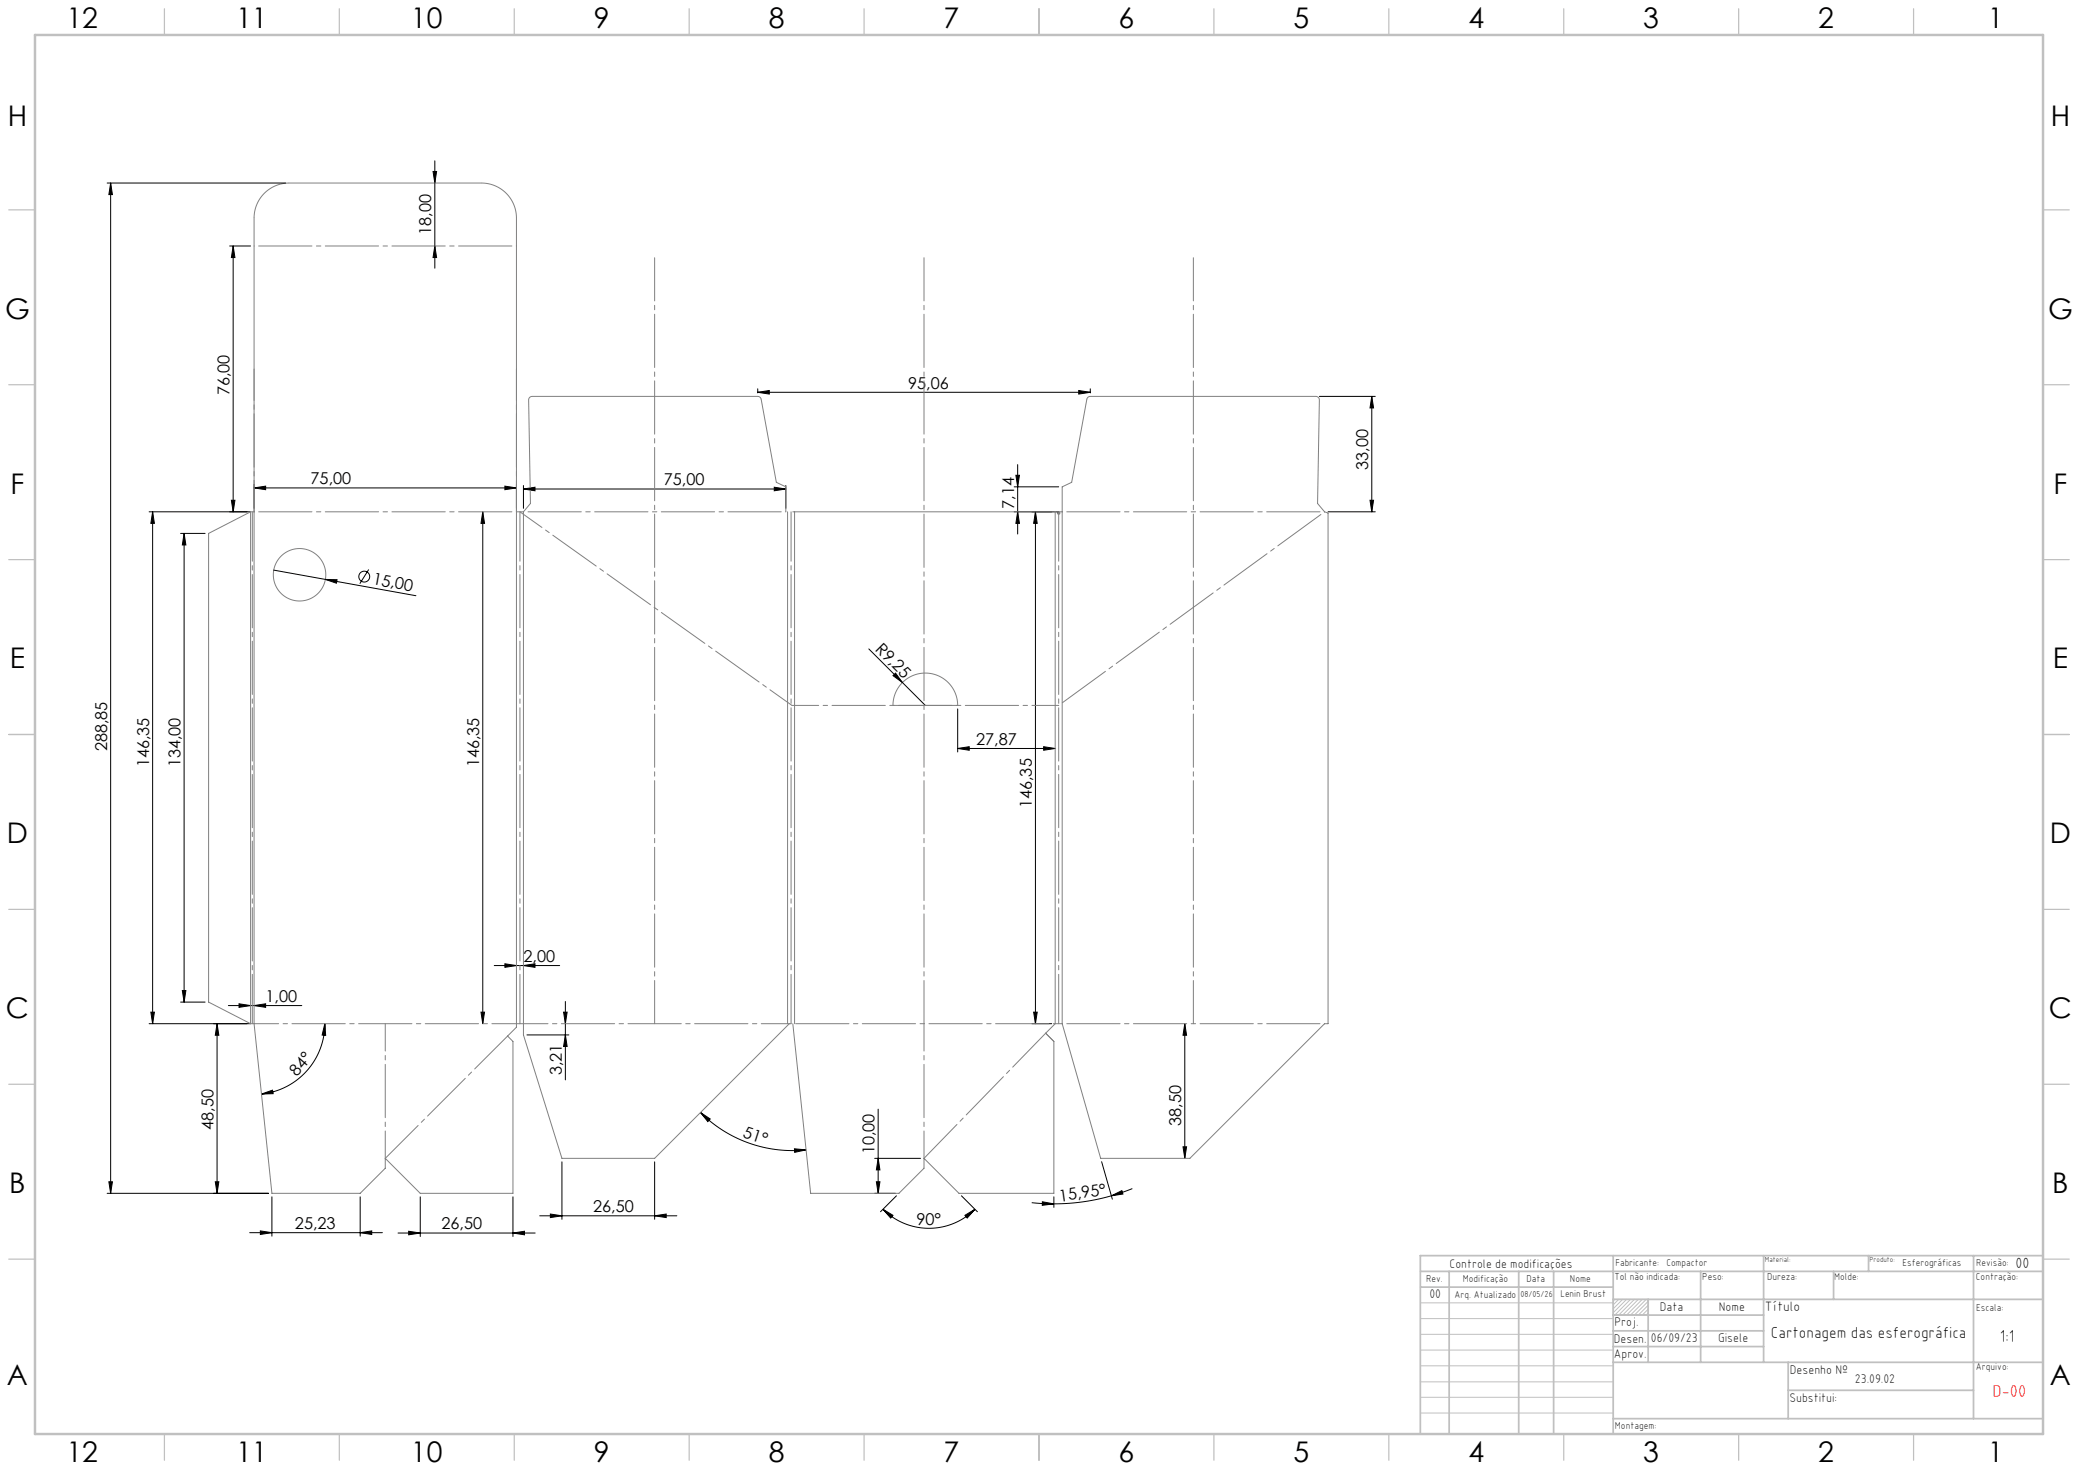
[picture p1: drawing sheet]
<svg xmlns="http://www.w3.org/2000/svg" width="594mm" height="420mm" viewBox="0 0 594 420" stroke-linecap="round" stroke-linejoin="round" font-family="sans-serif">
<g fill="none" stroke="#000" stroke-width=".29">
<path d="M30.6 52.3h51M31.6 52.3v288.9M31.6 52.3l.5 3.3h-1zM123.8 49h1l-.5 3.3zM124.3 46v30.7M65.6 70.3h6M66.6 70.3v76M66.6 70.3l.6 3.3h-1.1zM124.3 70.3l.5 3.3h-1zM216.6 112.2l3.3-.5v1zM216.6 111.2v1.1M216.6 112.2h95.1"/>
<path d="M308.4 111.7l3.3 .5-3.3 .5zM311.7 111.2v1.1M377.1 113.3h16M392.1 113.3l.5 3.3h-1zM392.1 113.3v33M72.6 139.5l3.3-.5v1zM72.6 138.5v6.8M72.6 139.5h75M144.3 139l3.3 .5-3.3 .5zM147.6 138.5v6.8M149.6 139.8l3.3-.5v1zM149.6 138.8v6.5"/>
<path d="M149.6 139.8h75M221.3 139.3l3.3 .5-3.3 .5zM224.6 138.8v6.5M289.9 139.2h12.7M290.4 135.9h1l-.5 3.3zM290.9 132.8v19.9M42.6 146.3h29M43.6 146.3l.5 3.3h-1zM43.6 146.3v146.4M51.6 152.5h7M52.6 152.5l.5 3.3h-1zM52.6 152.5v134"/>
<path d="M66.1 143h1.1l-.6 3.3zM138 146.3l.5 3.3h-1zM138 146.3v146.4M289.9 146.3h12.7M290.9 146.3l.5 3.3h-1zM296 146.3l.5 3.3h-1zM296 146.3v146.4M379.6 146.3h13.5M391.6 143h1l-.5 3.3zM78.2 163l14.8 2.7M93 165.7h3.3l-.1 1zM93 165.7l25.9 4.6"/>
<path d="M105.4 162.8l-2.5 4.1M248.3 185.5l16.2 16.2M255.3 193.2l.7-.8 2 2.7zM273.8 214l3.3-.5v1zM273.8 202.7v12.3M273.8 214h27.8M298.3 213.5l3.3 .5-3.3 .5zM141.3 276.1h18.7M144.3 275.6l3.3 .5-3.3 .5zM149.6 276.1l3.3-.5v1zM42.6 292.7h29M43.1 289.4h1l-.5 3.3z"/>
<path d="M51.6 286.5h7M52.1 283.2h1l-.5 3.3zM62 292.7v48.5M62 292.7l.6 3.3h-1.1zM65.3 287.5h21M68.3 287l3.3 .5-3.3 .5zM72.6 287.5l3.3-.5v1zM92.9 292.7l.2 3.3-1-.1zM92.9 292.7a20.2 20.2 0 0 1-18.2 20.1M137.5 289.4h1l-.5 3.3zM150.6 295.9h12M161.1 289.4h1l-.5 3.3z"/>
<path d="M161.6 286.3v22.4M161.6 295.9l.5 3.3h-1zM295 292.7h5.6M295.5 289.4h1l-.5 3.3zM338.7 292.7v38.5M338.7 292.7l.5 3.3h-1zM74.7 312.8l3.2-1.1 .2 1zM200.2 318.1l2.8 1.8-.7 .8zM200.2 318.1a37.2 37.2 0 0 0 30.2 10.7M251 317.1v24.1M31.1 337.9h1l-.5 3.3zM61.5 337.9h1.1l-.6 3.3z"/>
<path d="M160.6 332.2v16.4M187.1 332.2v16.4M227.1 328.5l3.3 .3-3.2 .7zM250 331.2h13.1M250.5 337.9h1l-.5 3.3zM251 331.2l.5 3.3h-1zM314.9 332.1l3.1 10.8M323.7 339.8l-6 2.1M338.2 327.9h1l-.5 3.3zM30.6 341.2h46.1M71.4 352.4h37.9M74.4 351.9l3.3 .5-3.3 .5z"/>
<path d="M77.7 342.2v11.2M103 352.4l3.3-.5v1zM103 342.2v11.2M113.8 352.5h39.2M116.8 352l3.3 .5-3.3 .5zM120.1 342.2v11.3M146.6 352.5l3.3-.5v1zM146.6 342.2v11.3M154.3 347.6h39.2M157.3 347.1l3.3 .5-3.3 .5zM187.1 347.6l3.3-.5v1zM250 341.2h6"/>
<path d="M252.4 345.7l2.9 1.8-.7 .8zM252.4 345.7a18.6 18.6 0 0 0 26.3 0M256.2 341.9l-4.5 4.5M274.8 341.9l4.6 4.5M275.8 347.5l2.9-1.8-2.2 2.6zM294.9 343.9l6.4 .3M298 343.6l3.3 .6-3.4 .4zM301.3 342.2v3M317.7 341.9l3-1.5 .3 1zM317.7 341.9l-4.3 1.1-4.4 .7-7.7 .5M584 360.2v11.3"/>
<circle cx="104.1" cy="164.9" r="1.56"/>
</g>
<g fill="none" stroke="#808080" stroke-width=".29">
<path d="M75.7 55.1a10 10 0 0 1 6.9-2.8h55a10 10 0 0 1 10 10v231.4l-2.5 2.5 1.5 1.6v43.4h-26.5l-10-10v2.8l-7.1 7.2h-25.3l-5.1-48.5v-230.4a10 10 0 0 1 3.1-7.2zM311 113.6l.7-.3h64.4l.7 .3 .3 .6-.5 29.8 2 2.3 1 .4v146h-1l-38.5 38.5h-25.5l-11-38.5v-153.5l2.7-1.3 4.4-23.7zM59.6 152.5l12-6.2v146.4l-12-6.2zM224.6 146.3v-7.1l-2.7-1.3-4.3-23.7-.6-.8-64.9-.1-.5 .2-.4 .4 .4 30.1-2 2.3v149.6l11 35.3h26.5l38.5-38.5M225.1 146.3v146.4M226.6 146.3h75v146.4l-2.7 2.7 2.4 2.4v43.4h-27.2l-10-10v2.8l-7.1 7.2h-25.3l-5.1-48.5M227.1 146.3v146.4M302.1 146.7h1M302.3 146.3l.7 .7M302.6 146.2v1M303 146.3l-.7 .7M258 195.1a9.2 9.2 0 0 1 10.1-1.9 9.2 9.2 0 0 1 5.7 8.5h-18.5a9.2 9.2 0 0 1 2.7-6.6z"/>
<circle cx="85.6" cy="164.3" r="7.5"/>
</g>
<g fill="none" stroke="#c0c0c0" stroke-width=".29">
<path d="M406.1 377h55M406.1 372.5h55M461.1 376v-4.5h10v4.5M461.6 371.5l-.5 .5M462.7 371.5l-1.6 1.6M463.8 371.5l-2.7 2.7M465 371.5l-3.9 3.8M466.1 371.5l-4.5 4.5M467.2 371.5l-4.5 4.5M468.3 371.5l-4.5 4.5M469.4 371.5l-4.5 4.5M470.6 371.5l-4.5 4.5"/>
<path d="M471.1 372.1l-3.9 3.9M471.1 373.2l-2.8 2.8M471.1 374.3l-1.7 1.7M471.1 375.4l-.5 .6M406 395.1h55.1M406.1 390.5h55M406.1 386h55M406.1 381.5h55M406.1 399.5h55M406.1 404h55"/>
</g>
<g fill="none" stroke="#c0c0c0" stroke-width=".35">
<path d="M47 2.5v7.5M97 2.5v7.5M147 2.5v7.5M197 2.5v7.5M247 2.5v7.5M297 2.5v7.5M347 2.5v7.5M397 2.5v7.5M447 2.5v7.5M497 2.5v7.5M547 2.5v7.5M2.5 60h7.5"/>
<path d="M584 60h7.5M2.5 110h7.5M584 110h7.5M2.5 160h7.5M584 160h7.5M2.5 210h7.5M584 210h7.5M2.5 260h7.5M584 260h7.5M2.5 310h7.5M584 310h7.5M2.5 360h7.5"/>
<path d="M584 360h7.5M47 410v7.5M97 410v7.5M147 410v7.5M197 410v7.5M247 410v7.5M297 410v7.5M347 410v7.5M397 410v7.5M447 410v7.5M497 410v7.5M547 410v7.5"/>
</g>
<g fill="none" stroke="#c0c0c0" stroke-width=".5">
<path d="M461.1 359v51M504.1 359v30.5M534.1 359v4.5M564 359.1h.1M564.2 359l-.1 46.6M584 359h-178v51h8.2v-46.5M406.1 363.5h177.9M406.1 368h55M434.1 363.5v46.5M444.1 363.5v46.5M461.1 376h43M461.1 371.5h122.9"/>
<path d="M471.1 371.5v18M486.1 363.5v26M524.1 363.5v8M461.1 389.5h122.9M461.1 380.5h43M461.1 385h43M511.2 389.5v16.1M511.2 397.5h52.9M461.1 405.6h122.9"/>
</g>
<path d="M10 10h574v400h-574z" fill="none" stroke="#c0c0c0" stroke-width=".7"/>
<path d="M72.1 146.3v146.4M226.1 146.3v146.4M148.6 292.7v-146.4M302.6 292.7v-146.4" fill="none" stroke="#808080" stroke-width=".29" stroke-dasharray="15.2 1.3 1.3 1.3" stroke-dashoffset="1.1"/>
<path d="M147.6 105.5v40.8M72.6 146.3v-40.8" fill="none" stroke="#808080" stroke-width=".29" stroke-dasharray="15.2 1.3 1.3 1.3" stroke-dashoffset="6.3"/>
<path d="M71.6 146.3h1M149.6 146.3h-2M301.6 146.3h2M298.9 295.4l2.4 2.4M301.6 292.7h2" fill="none" stroke="#808080" stroke-width=".29" stroke-dasharray="15.2 1.3 1.3 1.3"/>
<path d="M264.1 73.7v219M341.1 73.7v219M187.1 292.7v-219" fill="none" stroke="#808080" stroke-width=".29" stroke-dasharray="15.2 1.3 1.3 1.3" stroke-dashoffset="2.9"/>
<path d="M110.1 331.2l35-35" fill="none" stroke="#808080" stroke-width=".29" stroke-dasharray="15.2 1.3 1.3 1.3" stroke-dashoffset="1.9"/>
<path d="M72.6 70.3h75M147.6 146.3h-75M149.6 146.3h75M303.6 146.3h75M302.6 201.7l76-55.4M378.6 292.7h-75" fill="none" stroke="#808080" stroke-width=".29" stroke-dasharray="15.2 1.3 1.3 1.3" stroke-dashoffset="-1.3"/>
<path d="M264.1 331.2l34.8-35.8" fill="none" stroke="#808080" stroke-width=".29" stroke-dasharray="15.2 1.3 1.3 1.3" stroke-dashoffset="1.7"/>
<path d="M110.1 331.2v-38.5M264.1 331.2v-38.5" fill="none" stroke="#808080" stroke-width=".29" stroke-dasharray="15.2 1.3 1.3 1.3" stroke-dashoffset="7.4"/>
<path d="M71.6 292.7h77M148.6 292.7h77" fill="none" stroke="#808080" stroke-width=".29" stroke-dasharray="15.2 1.3 1.3 1.3" stroke-dashoffset="7.2"/>
<path d="M225.6 292.7h76" fill="none" stroke="#808080" stroke-width=".29" stroke-dasharray="15.2 1.3 1.3 1.3" stroke-dashoffset="-1.8"/>
<path d="M226.4 201.7h76.2" fill="none" stroke="#808080" stroke-width=".29" stroke-dasharray="15.2 1.3 1.3 1.3" stroke-dashoffset="7.6"/>
<path d="M226.4 201.7l-77.8-55.4" fill="none" stroke="#808080" stroke-width=".29" stroke-dasharray="15.2 1.3 1.3 1.3" stroke-dashoffset="7.5"/>
<g fill="#000">
<path d="M93 165.7h3.3l-.1 1zM255.3 193.2l.7-.8 2 2.7z"/>
<path d="M66.6 70.3l.6 3.3h-1.1zM66.1 143h1.1l-.6 3.3z"/>
<path d="M144.3 139l3.3 .5-3.3 .5zM72.6 139.5l3.3-.5v1z"/>
<path d="M149.6 139.8l3.3-.5v1zM221.3 139.3l3.3 .5-3.3 .5z"/>
<path d="M43.6 146.3l.5 3.3h-1zM43.1 289.4h1l-.5 3.3z"/>
<path d="M290.9 146.3l.5 3.3h-1zM290.4 135.9h1l-.5 3.3z"/>
<path d="M296 146.3l.5 3.3h-1zM295.5 289.4h1l-.5 3.3z"/>
<path d="M273.8 214l3.3-.5v1zM298.3 213.5l3.3 .5-3.3 .5z"/>
<path d="M149.6 276.1l3.3-.5v1zM144.3 275.6l3.3 .5-3.3 .5z"/>
<path d="M52.1 283.2h1l-.5 3.3zM52.6 152.5l.5 3.3h-1zM124.3 70.3l.5 3.3h-1zM123.8 49h1l-.5 3.3z"/>
<path d="M62 292.7l.6 3.3h-1.1zM61.5 337.9h1.1l-.6 3.3zM31.6 52.3l.5 3.3h-1zM31.1 337.9h1l-.5 3.3zM138 146.3l.5 3.3h-1zM137.5 289.4h1l-.5 3.3zM338.7 292.7l.5 3.3h-1zM338.2 327.9h1l-.5 3.3zM392.1 113.3l.5 3.3h-1zM391.6 143h1l-.5 3.3zM251 331.2l.5 3.3h-1zM250.5 337.9h1l-.5 3.3zM161.1 289.4h1l-.5 3.3zM161.6 295.9l.5 3.3h-1z"/>
<path d="M74.7 312.8l3.2-1.1 .2 1zM92.9 292.7l.2 3.3-1-.1z"/>
<path d="M200.2 318.1l2.8 1.8-.7 .8zM227.1 328.5l3.3 .3-3.2 .7z"/>
<path d="M74.4 351.9l3.3 .5-3.3 .5zM103 352.4l3.3-.5v1z"/>
<path d="M116.8 352l3.3 .5-3.3 .5zM146.6 352.5l3.3-.5v1zM216.6 112.2l3.3-.5v1zM308.4 111.7l3.3 .5-3.3 .5z"/>
<path d="M157.3 347.1l3.3 .5-3.3 .5zM187.1 347.6l3.3-.5v1zM68.3 287l3.3 .5-3.3 .5zM72.6 287.5l3.3-.5v1z"/>
<path d="M252.4 345.7l2.9 1.8-.7 .8zM275.8 347.5l2.9-1.8-2.2 2.6z"/>
<path d="M298 343.6l3.3 .6-3.4 .4zM317.7 341.9l3-1.5 .3 1z"/>
</g>
<g font-size="8.1">
<text x="19" y="8">12</text>
<text x="67.5" y="8">11</text>
<text x="117.5" y="8">10</text>
<text x="169.7" y="8">9</text>
<text x="219.7" y="8">8</text>
<text x="269.7" y="8">7</text>
<text x="319.7" y="8">6</text>
<text x="369.7" y="8">5</text>
<text x="419.7" y="8">4</text>
<text x="469.7" y="8">3</text>
<text x="519.7" y="8">2</text>
<text x="568.2" y="8">1</text>
<text x="2.2" y="36.1">H</text>
<text x="586.2" y="36.1">H</text>
<text x="1.4" y="91.1">G</text>
<text x="585.4" y="91.1">G</text>
<text x="3" y="141.1">F</text>
<text x="587" y="141.1">F</text>
<text x="2.8" y="191.1">E</text>
<text x="586.8" y="191.1">E</text>
<text x="2" y="241.1">D</text>
<text x="586" y="241.1">D</text>
<text x="1.7" y="291.1">C</text>
<text x="585.7" y="291.1">C</text>
<text x="2.7" y="341.1">B</text>
<text x="586.7" y="341.1">B</text>
<text x="2" y="396.1">A</text>
<text x="586" y="396.1">A</text>
<text x="19" y="418">12</text>
<text x="67.5" y="418">11</text>
<text x="117.5" y="418">10</text>
<text x="169.7" y="418">9</text>
<text x="219.7" y="418">8</text>
<text x="269.7" y="418">7</text>
<text x="319.7" y="418">6</text>
<text x="369.7" y="418">5</text>
<text x="419.7" y="418">4</text>
<text x="469.7" y="418">3</text>
<text x="519.7" y="418">2</text>
<text x="568.2" y="418">1</text>
</g>
<text font-size="4.9" x="571.7" y="383.6">1:1</text>
<text font-size="4.9" fill="#f00" x="569.5" y="399.4">D-00</text>
<g font-size="4.7">
<text x="123.3" y="67.1" transform="rotate(-90 123.3 67.1)">18,00</text>
<text x="65.6" y="113" transform="rotate(-90 65.6 113)">76,00</text>
<text x="259.6" y="111.1">95,06</text>
<text x="391.1" y="134.4" transform="rotate(-90 391.1 134.4)">33,00</text>
<text x="88.8" y="138.5">75,00</text>
<text x="189.7" y="138.8">75,00</text>
<text x="289.9" y="145.4" transform="rotate(-90 289.9 145.4)">7,14</text>
<text x="106.3" y="167" transform="rotate(10 106.3 167)">15,00</text>
<text x="250" y="185.8" transform="rotate(45 250 185.8)">R9,25</text>
<text x="30.6" y="214.8" transform="rotate(-90 30.6 214.8)">288,85</text>
<text x="279" y="213">27,87</text>
<text x="42.6" y="219.4" transform="rotate(-90 42.6 219.4)">146,35</text>
<text x="51.6" y="219.4" transform="rotate(-90 51.6 219.4)">134,00</text>
<text x="137" y="219.4" transform="rotate(-90 137 219.4)">146,35</text>
<text x="295" y="231.1" transform="rotate(-90 295 231.1)">146,35</text>
<text x="149.6" y="275">2,00</text>
<text x="75.9" y="286.5">1,00</text>
<text x="84.8" y="307.9" transform="rotate(-49 84.8 307.9)">84°</text>
<text x="160.6" y="307.5" transform="rotate(-90 160.6 307.5)">3,21</text>
<text x="61" y="323" transform="rotate(-90 61 323)">48,50</text>
<text x="337.7" y="321.9" transform="rotate(-90 337.7 321.9)">38,50</text>
<text x="212.1" y="325.2" transform="rotate(18 212.1 325.2)">51°</text>
<text x="250" y="330" transform="rotate(-90 250 330)">10,00</text>
<text x="169.6" y="346.6">26,50</text>
<text x="303" y="343.5" transform="rotate(-8 303 343.5)">15,95°</text>
<text x="84.3" y="351.4">25,23</text>
<text x="126.2" y="351.5">26,50</text>
<text x="262" y="350.2">90°</text>
</g>
<text font-size="4.6" x="506.2" y="382.6">Cartonagem das esferográfica</text>
<text font-size="4.2" x="576.2" y="362.6">00</text>
<text font-size="3.9" x="504.5" y="374.9">Título</text>
<g font-size="3.6">
<text x="408.6" y="371.2">00</text>
<text x="474.4" y="374.7">Data</text>
<text x="491.3" y="374.7">Nome</text>
<text x="461.3" y="383.9">Desen.</text>
<text x="461.5" y="379.2">Proj.</text>
<text x="471.9" y="383.6">06/09/23</text>
<text x="491.1" y="383.6">Gisele</text>
<text x="461.4" y="388.2">Aprov.</text>
<text x="511.6" y="392.8">Desenho Nº</text>
<text x="530.2" y="395.4">23.09.02</text>
<text x="511.6" y="400.9">Substitui:</text>
</g>
<text font-size="3.5" x="414.4" y="362.4">Controle de modificações</text>
<g font-size="2.9">
<text x="407.7" y="366.6">Rev.</text>
<text x="418.1" y="366.6">Modificação</text>
<text x="436.4" y="366.6">Data</text>
<text x="448.8" y="366.6">Nome</text>
<text x="461.5" y="366">Tol não indicada:</text>
<text x="486.6" y="366">Peso:</text>
<text x="505.1" y="366">Dureza:</text>
<text x="564.8" y="366">Contração:</text>
<text x="564.9" y="374.7">Escala:</text>
<text x="564.8" y="391.8">Arquivo:</text>
<text x="461.6" y="408.7">Montagem:</text>
</g>
<g font-size="2.8">
<text x="461.8" y="361.9">Fabricante:</text>
<text x="476.3" y="361.9">Compactor</text>
<text x="543.8" y="361.9">Esferográficas</text>
<text x="564.9" y="361.9">Revisão:</text>
<text x="415.8" y="371.2">Arq. Atualizado</text>
<text x="446" y="370.9">Lenin Brust</text>
<text x="524.3" y="366">Molde:</text>
</g>
<text font-size="2.5" x="434.6" y="370.9">08/05/26</text>
<g font-size="2.1">
<text x="504.5" y="360.8">Material:</text>
<text x="534.4" y="360.7">Produto:</text>
</g>
</svg>
